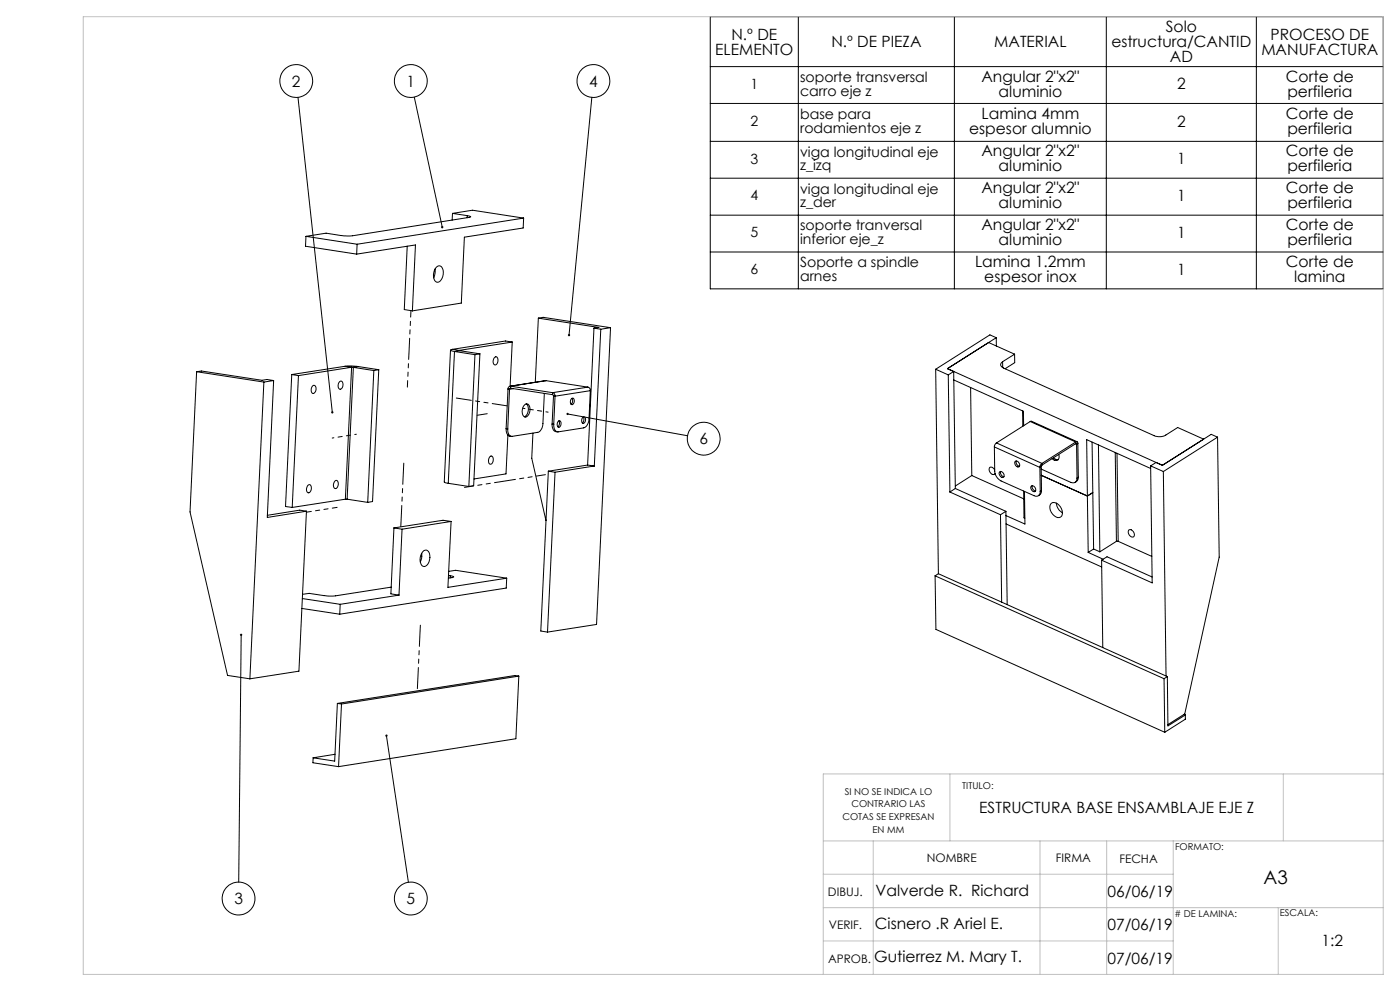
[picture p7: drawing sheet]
<svg xmlns="http://www.w3.org/2000/svg" width="420mm" height="297mm" viewBox="0 0 420 297" stroke-linecap="round" stroke-linejoin="round" font-family="sans-serif">
<g fill="none" stroke="#000" stroke-width=".3">
<path d="M213.1 5h201.9v81.6h-201.9zM213.1 20h201.9M239.5 5v81.6M286.3 5v81.6M331.9 5v81.6M376.9 5v81.6M89.4 29.2l10.3 94.4M124.3 29.1l8.4 39M177.6 29.2l-6.9 71.2M213.1 31h201.9M213.1 42.4h201.9M213.1 53.4h201.9"/>
<path d="M91.8 70.8l15.3 2.4M91.8 70.8l-.1 3 15.3 2.4M107 76.2l17.6-2.8-.9 19.8M107.1 73.2l-.1 3M122.2 73.8l-.9 19 2.4 .4M135.7 64l6-1 15.4 2.4M135.7 64l4.5 .6M135.7 64l-.1 2M140.2 64.6l1 .4-35.4 5.7h-2.6l-5.4-.8-6 .9M140.2 64.6v.7M157.1 65.4l-50 7.8M157.1 65.4l-.1 2.9-17.7 2.8-.9 19.7-14.7 2.4"/>
<path d="M213.1 64.5h201.9M213.1 75.5h201.9M130.5 80.6v1.2l-.4 1.5M131 80a1.14 1.14 0 0 1 1.3-.2 1.14 1.14 0 0 1 .6 1.1l-.1 2a1.54 1.54 0 0 1-2.1 1.5 3.4 3.4 0 0 1 .3-4.4zM161.5 95.4l18.2 2.7-1.5 .3M161.5 95.4l1.4-.3 20.3 3.1M161.5 95.4l-.9 19.2M178.2 98.4l2 .3M178.2 98.4l-1.9 41M180.2 98.7l-1.9 41M183.2 98.2l-4.2 88.9-14.7 2.3M183.2 98.2l-3 .5"/>
<path d="M59 111.4l-2 42 11.3 49 6.7 1M59 111.4l20.2 3.1M59 111.4l1.4-.2 18.2 2.8 1.5-.3 2 .3M79.2 114.5l-4.2 88.9M82.1 114l-2.9 .5M82.1 114l-1.9 41.1 11.7-1.9M87.5 112.3l2 .3M87.5 112.3l-1.8 39.5 2 .3M89.5 112.6l-1.8 39.5M93.8 115.6l.4-.1a1.31 1.31 0 0 1 .6 1.3 1.31 1.31 0 0 1-1.1 1.1 1.72 1.72 0 0 1 .1-2.3zM102 114.3l.2-.1a1.31 1.31 0 0 1 .7 1.3 1.31 1.31 0 0 1-1.1 1.1 1.62 1.62 0 0 1 .2-2.3zM103.5 109.8l4 .1"/>
<path d="M103.5 109.8l-16 2.5M103.5 109.8l2 .3M105.5 110.1h.5M105.5 110.1l-16 2.5M105.5 110.1l-1.9 39.5M106 110.1l-1.9 39.5M106 110.1l6.1 1M107.5 109.9l6.1 .9M107.5 109.9l-1.5 .2M112.1 111.1l-1.8 39.5M113.6 110.8l-1.5 .3M113.6 110.8l-1.8 39.5-1.5 .3"/>
<path d="M135.1 104.9l-1.8 39.6 1.2 .3M135.7 104.7l-.5 .3 1.1 .3M135.7 104.7l2 .3M136.3 105.3l6.2 1M136.3 105.3l-1.8 39.5M137.7 105l.1 .1M137.7 105v.1M137.8 105.1l6.2 .9M137.8 105.1l-1.5 .2M142.5 106.3l-1.8 39.5M144 106l-1.5 .3M144 106l-1.9 39.6-1.4 .2"/>
<path d="M148.4 107.1l.3-.2a1.29 1.29 0 0 1 .7 1.4 1.29 1.29 0 0 1-1.1 1 1.58 1.58 0 0 1 .1-2.2zM152.4 116.6l.5 .1M152.4 116.6l-.6 11.9M152.9 116.7l-.6 11.8M153.2 116.3l-.3 .4M153.2 116.3l12.6 2M153.2 115.7a.79 .79 0 0 0-.8 .9M153.2 115.7l12.6 2M153.2 115.7v.6M153.7 102.5l-.7 13.2 10.8-1.6M153.7 102.5l-16 2.5M153.7 102.5l-2-.3-16 2.5"/>
<path d="M154.1 116.5l-1.2 .2M163.3 117.9l-.4 9a2.71 2.71 0 0 1-1.6 2.7l-7.6 1.2a1.65 1.65 0 0 1-1.4-2.3M163.6 114.1h.2M163.8 114.1l12.6 1.9M165.8 117.7a.93 .93 0 0 1 .7 1M165.8 118.3l.3 .4M165.8 117.7v.6M166.1 118.7h.4M166.1 118.7l-.5 8.4M166.5 118.7l-.4 8.5M171.5 119.4l.2-.1a1.04 1.04 0 0 1 .6 1.1 1.04 1.04 0 0 1-.8 .8l-.4-.8zM171.6 119.4l.2 .8-.5 1"/>
<path d="M176.4 116a.93 .93 0 0 1 .7 1.1M176.4 116l-10.6 1.7M177.1 117.1l-.4 8.4a2.81 2.81 0 0 1-1.6 2.7l-7.6 1.2a1.75 1.75 0 0 1-1.4-2.2M177.1 117.1l-10.6 1.6M280.7 110.7l.8 61.2M280.7 110.7l3.8 1.7M284.2 110.5l1.9 .8M284.2 110.5l64.5 28.9M284.5 112.4l.5 35.1M286.1 111.3l-1.6 1.1M286.1 111.3l.5 35.1M286.1 113.9l20.9 9.4 .1 4.3"/>
<path d="M291.2 116.1l.3 26.4M296.6 102.7l7.8 3.4M298.9 101.2l-1.9-.8-16.3 10.3M298.9 101.2l-14.7 9.3M298.9 101.2v2.5M300.8 108.4a1 1 0 0 0-.6 1.1 1 1 0 0 0 .9 .8l45.1 20.3a4 4 0 0 0 3.5-.2l3.6-2.3 7.8 3.5M300.8 108.4v1.8M304.4 106.1l-3.6 2.3M304.4 106.1v2.6l-2.9 1.8M147 136.8l.3-.1a1.42 1.42 0 0 1-.1 2.4 1.35 1.35 0 0 1-.2-2.3zM151.8 128.5a1.8 1.8 0 0 0 1.6 2.3M151.8 128.5h.5"/>
<path d="M152.4 130.4l-.6 11.6-9.6 1.5M157.4 121.3a.99 .99 0 0 1 1.2-.1 .99 .99 0 0 1 .4 1.2l-.1 1.2a1.2 1.2 0 0 1-.5 1.1 1.2 1.2 0 0 1-1.3 0l-.5-1.4 .2-1.1zM157.9 121a2.58 2.58 0 0 1-.6 3.9M159.9 129.8l-.4 7.5 4.3 18.7M165.6 127.1a1.81 1.81 0 0 0 1.6 2.3M165.6 127.1l.5 .1M167.6 126.2l.2-.1a1.05 1.05 0 0 1 .5 1.1 1.05 1.05 0 0 1-.8 .8l-.4-.9zM167.6 126.1l.3 .8-.5 1M170.3 124.1l36 6.5M174.9 125l.2-.1a1.03 1.03 0 0 1 .6 1.1 1.03 1.03 0 0 1-.9 .9l-.3-.9zM175 125l.2 .7-.5 1M176.3 139.4l2 .3"/>
<path d="M176.3 139.4l-11.8 1.8M178.3 139.7l-11.8 1.8M298.3 133.9l.1 7.3a3.6 3.6 0 0 0 1.9 2.9l9.9 4.5a1.22 1.22 0 0 0 1.4-.1 1.22 1.22 0 0 0 .5-1.2M298.3 133.9l13.7 6.2M298.9 132.7l-.4 .5-.2 .7M298.9 132.7l13.7 6.2M304.6 138.2a1.02 1.02 0 0 1 1.1 .6 1.02 1.02 0 0 1-.2 1.2l-.9-.6-.2-.7zM304.9 138.1l.1 1.1 .9 .5M306.8 123.2v4.5M309.1 126.3h.4l13.6 6.1M309.1 126.3l-10.2 6.4M309.1 126.3l13.6 6.2"/>
<path d="M312.3 139.8l-.3 .3M312.3 139.8l.2 7.2M312.6 138.9l-.5 .5-.1 .7M312.6 139.4l-.3 .4M312.6 138.9v.5M316 137.2l.7 .5 .8 .1M317.6 136.2a1.18 1.18 0 0 1-.3 1.7 1.18 1.18 0 0 1-1.7-.4M322.7 133l.3 .1M322.7 132.5a.4 .4 0 0 1 .5-.1 .4 .4 0 0 1 .2 .5M322.7 132.5l-10.1 6.4M322.7 132.5v.5M322.7 133l-10.1 6.4"/>
<path d="M323 133.1l.1 10.2M323.4 132.9l-.4 .2M323.4 132.9l.1 10.1M327.6 132.5l.5 32M329.5 133.3l.5 32.1M334.6 135.6l.3 26.6M335.1 135.9l.4 26.3M345.2 139.6l3.8 1.7M345.2 139.6l.5 35.1-15.2-6.8M348.7 139.4l-1.9-.8-1.6 1M365.3 131l-1.9-.8-14.7 9.2M365.3 131l-16.3 10.3"/>
<path d="M365.3 131l.5 36-10.4 47-5 3.2M91.9 153.2l-2.2 48-14.7 2.2M91.9 153.2l-2-.3-9.7 1.5M92.5 145.4l.2-.2a1.31 1.31 0 0 1 .7 1.4 1.31 1.31 0 0 1-1 1.1 1.62 1.62 0 0 1 .1-2.3zM100.5 144.1l.3-.1a1.31 1.31 0 0 1 .7 1.3 1.31 1.31 0 0 1-1.1 1.1 1.62 1.62 0 0 1 .1-2.3zM103.6 149.6h.5M103.6 149.6l-15.9 2.5M104.1 149.6l6.2 1M118.2 158.2l-.9 19.8 2.4 .4M118.2 158.2l2.4 .4M120.6 158.6l-.9 19.8M134.5 144.8l6.2 1"/>
<path d="M135.3 156.3l-.9 19.7 17.6-2.7M135.3 156.3l-14.7 2.3M135.3 156.3l-2.4-.4-14.7 2.3M164.5 141.2l-2.3 47.9 2.1 .3M164.5 141.2l2 .3M166.5 141.5l-2.2 47.9M285 147.5l15.1 6.8M286.6 146.4l-1.6 1.1M286.6 146.4l15.2 6.8M291.5 142.5l15.6 7M291.5 142.5l-4.9 3.2M298.4 140.8l-.1-.2a.92 .92 0 0 0-1.5-.3 1.48 1.48 0 0 0 1.5 1.9l.2-.3"/>
<path d="M299.9 141.4a1.11 1.11 0 0 1 1.1 .4 1.11 1.11 0 0 1 0 1.2 1.13 1.13 0 0 1-1-.5 1.13 1.13 0 0 1-.1-1.1zM300.1 154.3l.4 26.2M300.2 141.3l.2 1 .8 .6M301.8 153.2l-1.7 1.1M301.8 153.2l.4 28M301.8 157l28.7 12.9M307.1 147.2l.1 8 .2 .1M307.3 147.3l.2 9.8-5.7-2.6M309.4 145.6a1.11 1.11 0 0 1 1.1 .5 1.11 1.11 0 0 1 0 1.2 1.13 1.13 0 0 1-1.1-.5 1.13 1.13 0 0 1 0-1.2zM309.7 145.6l.1 1 .9 .5M312 140.1l.1 7.2M312.3 140.6l8.9 4a1.24 1.24 0 0 0 1.4-.1 1.24 1.24 0 0 0 .5-1.2"/>
<path d="M312.4 142.4l13.8 6.3M312.5 147l-.4 1.1-.6 .5M312.5 147l-.4 .3M315.3 150.9a2.47 2.47 0 0 1 3.4 2.2 1.42 1.42 0 0 1-.6 1.9 1.42 1.42 0 0 1-1.9-.5 2.84 2.84 0 0 1-.9-3.6zM316.9 150.8v.3a3.5 3.5 0 0 0 1.8 2.6M323.5 143l-.3 1.1-.7 .5M323.5 143l-.4 .3M326.2 148.7l.3 16.9M327.8 147.6l-1.6 1.1M338.7 158.8a1.4 1.4 0 0 1 1.4 .6 1.4 1.4 0 0 1 0 1.5 1.4 1.4 0 0 1-1.4-.6 1.4 1.4 0 0 1 0-1.5zM345.2 140.4l-19.2-8.6 .2 16.9M349 141.3l.8 61.3"/>
<path d="M90.7 179.4l11.4 1.7M117.4 176l-17.5 2.6h-1.8l-5.4-.8-1.9 .3M119.7 178.4l-17.6 2.7M126.5 165.8v1.6l-.4 1M127.1 165.1a1.25 1.25 0 0 1 1.4 0 1.25 1.25 0 0 1 .4 1.3l.1 .7a2.61 2.61 0 0 1-1.7 2.7 2 2 0 0 1-1.3-2.6l.4-1.3zM134.5 172.5h.6M134.6 171.2l2.1-.3 15.3 2.4M135.1 172.5l1 .4-1.6 .4M135.1 172.5v.7M152 173.3l-.1 2.9-50 7.9M280.5 172.6l68.7 30.8M280.5 172.6l.3 16 68.6 30.9"/>
<path d="M281.5 171.9l68.7 30.9M281.5 171.9l-1 .7M326.5 165.6l4.4 2M328.1 164.5l1.9 .9M328.1 164.5l-1.6 1.1M330.5 167.9l.3 26.2M330.5 167.9l1.6-1 13.6 6M334.9 162.2h.6M334.9 162.2l-4.9 3.2M335.5 162.2l10 4.6M72.4 190.2l-.8 74.2M90.6 182.3l11.3 1.8"/>
<path d="M102.1 181.1l-.2 3M101.2 210.8l-.8 17.3-6.5-1M101.2 210.8l1.2 .2M102.4 211l-.8 18.8M155.6 202.6l-53.2 8.4M155.6 202.6l-.8 18.8-53.2 8.4M155.6 202.6l-1.2-.1-53.2 8.3M349.2 203.4l.2 16.1M350.2 202.8l-1 .6M350.2 202.8l.2 14.8 5.2-3.3M355.2 214.1l.4 .2M355.6 214.3v1.2l-6.2 4"/>
<path d="M93.9 227.1v1.5l7.7 1.2M100.5 226.1l-6.6 1M115.9 220.4l6.6 44"/>
<circle cx="88.9" cy="24.3" r="4.9"/>
<circle cx="123.3" cy="24.3" r="4.9"/>
<circle cx="178" cy="24.3" r="4.9"/>
<circle cx="211.1" cy="131.5" r="4.9"/>
<circle cx="71.6" cy="269.3" r="4.9"/>
<circle cx="123.3" cy="269.3" r="4.9"/>
</g>
<g fill="none" stroke="#c0c0c0" stroke-width=".3">
<path d="M25 5h390v287h-390zM285 231.9v20.1M385 231.9v20.1M415 231.9h-168v60.1M247 252h168M262 252v40M312 252v40M332 252v40M352 252v40M247 262h105M247 272h168M383.5 272v20"/>
<path d="M247 282h105"/>
</g>
<path d="M99.4 123.3l.1 .6h.2v-.3v.3l.3-.2-.1-.4zM132.5 67.8l-.1 .5 .4 .1-.1-.3 .1 .3h.1v-.6zM170.5 100.2l-.1 .4 .3 .2v-.4v.4a.35 .35 0 0 0 .3-.5 .35 .35 0 0 0-.5-.1zM170.1 123.8l-.2 .2 .4 .1-.4-.1a.35 .35 0 0 0 .4 .4 .35 .35 0 0 0 .3-.4 .35 .35 0 0 0-.5-.2zM115.7 220.2a.34 .34 0 0 0 .1 .6 .34 .34 0 0 0 .5-.3 .34 .34 0 0 0-.4-.4v.3v-.3zM72.1 190a.34 .34 0 0 0 .1 .5 .34 .34 0 0 0 .5-.2 .34 .34 0 0 0-.3-.4v.3v-.3z" fill="#000"/>
<path d="M106.9 130.1l-7.2 1.2" fill="none" stroke="#000" stroke-width=".3" stroke-dasharray="6.3 1.3 1.3 1.3 1.3 1.3" stroke-dashoffset="5.9"/>
<path d="M143.1 124.5l3.1-.5" fill="none" stroke="#000" stroke-width=".3" stroke-dasharray="6.3 1.3 1.3 1.3 1.3 1.3"/>
<path d="M122.2 116l1.1-22.9" fill="none" stroke="#000" stroke-width=".3" stroke-dasharray="6.3 1.3 1.3 1.3 1.3 1.3" stroke-dashoffset="4.4"/>
<path d="M136.9 119.3l15.3 2.3" fill="none" stroke="#000" stroke-width=".3" stroke-dasharray="6.3 1.3 1.3 1.3 1.3 1.3" stroke-dashoffset="1.8"/>
<path d="M156.8 122.4l7.6 1.1" fill="none" stroke="#000" stroke-width=".3" stroke-dasharray="6.3 1.3 1.3 1.3 1.3 1.3" stroke-dashoffset="5.7"/>
<path d="M121.1 138.7l-.9 19.2" fill="none" stroke="#000" stroke-width=".3" stroke-dasharray="6.3 1.3 1.3 1.3 1.3 1.3" stroke-dashoffset="-.1"/>
<path d="M126.1 186.7l-.9 20.3" fill="none" stroke="#000" stroke-width=".3" stroke-dasharray="6.3 1.3 1.3 1.3 1.3 1.3" stroke-dashoffset="-.6"/>
<path d="M101.1 152.1l-9.2 1.4" fill="none" stroke="#000" stroke-width=".3" stroke-dasharray="6.3 1.3 1.3 1.3 1.3 1.3" stroke-dashoffset="4.9"/>
<path d="M139.3 146.1l24.3-3.8" fill="none" stroke="#000" stroke-width=".3" stroke-dasharray="6.3 1.3 1.3 1.3 1.3 1.3" stroke-dashoffset="3.6"/>
<text font-size="5.6" x="379" y="264.9">A3</text>
<g font-size="4.7">
<text x="219.4" y="11.9">N.º DE</text>
<text x="349.7" y="9.6">Solo</text>
<text x="381.2" y="11.9">PROCESO DE</text>
<text x="214.6" y="16.4">ELEMENTO</text>
<text x="249.4" y="14.2">N.º DE PIEZA</text>
<text x="298.3" y="14.2">MATERIAL</text>
<text x="333.4" y="14.2">estructura/CANTID</text>
<text x="378.4" y="16.4">MANUFACTURA</text>
<text x="351" y="18.7">AD</text>
<text x="87.6" y="26">2</text>
<text x="122" y="26">1</text>
<text x="176.7" y="26">4</text>
<text x="294.4" y="24.5">Angular 2&quot;x2&quot;</text>
<text x="299.6" y="29">aluminio</text>
<text x="353.1" y="26.7">2</text>
<text x="385.8" y="24.5">Corte de</text>
<text x="386.2" y="29">perfileria</text>
<text x="294.5" y="35.7">Lamina 4mm</text>
<text x="385.8" y="35.7">Corte de</text>
<text x="290.7" y="40.2">espesor alumnio</text>
<text x="353.1" y="37.9">2</text>
<text x="386.2" y="40.2">perfileria</text>
<text x="294.4" y="46.9">Angular 2&quot;x2&quot;</text>
<text x="385.8" y="46.9">Corte de</text>
<text x="299.6" y="51.4">aluminio</text>
<text x="353.1" y="49.1">1</text>
<text x="386.2" y="51.4">perfileria</text>
<text x="294.4" y="57.9">Angular 2&quot;x2&quot;</text>
<text x="385.8" y="57.9">Corte de</text>
<text x="299.6" y="62.4">aluminio</text>
<text x="353.1" y="60.2">1</text>
<text x="386.2" y="62.4">perfileria</text>
<text x="294.4" y="69">Angular 2&quot;x2&quot;</text>
<text x="353.1" y="71.2">1</text>
<text x="385.8" y="69">Corte de</text>
<text x="299.6" y="73.5">aluminio</text>
<text x="386.2" y="73.5">perfileria</text>
<text x="292.5" y="80">Lamina 1.2mm</text>
<text x="353.1" y="82.3">1</text>
<text x="385.8" y="80">Corte de</text>
<text x="295.3" y="84.5">espesor inox</text>
<text x="388.2" y="84.5">lamina</text>
<text x="209.8" y="133.2">6</text>
<text x="293.8" y="243.8">ESTRUCTURA BASE ENSAMBLAJE EJE Z</text>
<text x="262.7" y="268.4">Valverde R. Richard</text>
<text x="332.3" y="268.8">06/06/19</text>
<text x="70.3" y="271">3</text>
<text x="122" y="271">5</text>
<text x="262.5" y="278.4">Cisnero .R Ariel E.</text>
<text x="332.3" y="278.8">07/06/19</text>
<text x="396.5" y="283.5">1:2</text>
<text x="262.3" y="288.3">Gutierrez M. Mary T.</text>
<text x="332.3" y="288.8">07/06/19</text>
</g>
<g font-size="4.2">
<text x="225.1" y="26.6">1</text>
<text x="240" y="24.6">soporte transversal</text>
<text x="240" y="28.7">carro eje z</text>
<text x="240" y="35.8">base para</text>
<text x="225.1" y="37.8">2</text>
<text x="240" y="39.9">rodamientos eje z</text>
<text x="240" y="47">viga longitudinal eje</text>
<text x="225.1" y="49">3</text>
<text x="240" y="51.1">z_izq</text>
<text x="240" y="58">viga longitudinal eje</text>
<text x="225.1" y="60.1">4</text>
<text x="240" y="62.1">z_der</text>
<text x="225.1" y="71.1">5</text>
<text x="240" y="69.1">soporte tranversal</text>
<text x="240" y="73.2">inferior eje_z</text>
<text x="225.1" y="82.2">6</text>
<text x="240" y="80.1">Soporte a spindle</text>
<text x="240" y="84.2">arnes</text>
</g>
<g font-size="3.5">
<text x="278" y="258.4">NOMBRE</text>
<text x="316.8" y="258.3">FIRMA</text>
<text x="335.8" y="258.5">FECHA</text>
<text x="248.4" y="268.4">DIBUJ.</text>
<text x="248.7" y="278.4">VERIF.</text>
<text x="248.4" y="288.5">APROB.</text>
</g>
<g font-size="2.8">
<text x="253.4" y="238.1">SI NO SE INDICA LO</text>
<text x="288.7" y="236.5">TITULO:</text>
<text x="252.7" y="245.8">COTAS SE EXPRESAN</text>
<text x="255.4" y="241.9">CONTRARIO LAS</text>
<text x="261.8" y="249.6">EN MM</text>
<text x="352.5" y="254.8">FORMATO:</text>
<text x="352.3" y="274.7"># DE LAMINA:</text>
<text x="383.9" y="274.6">ESCALA:</text>
</g>
</svg>
